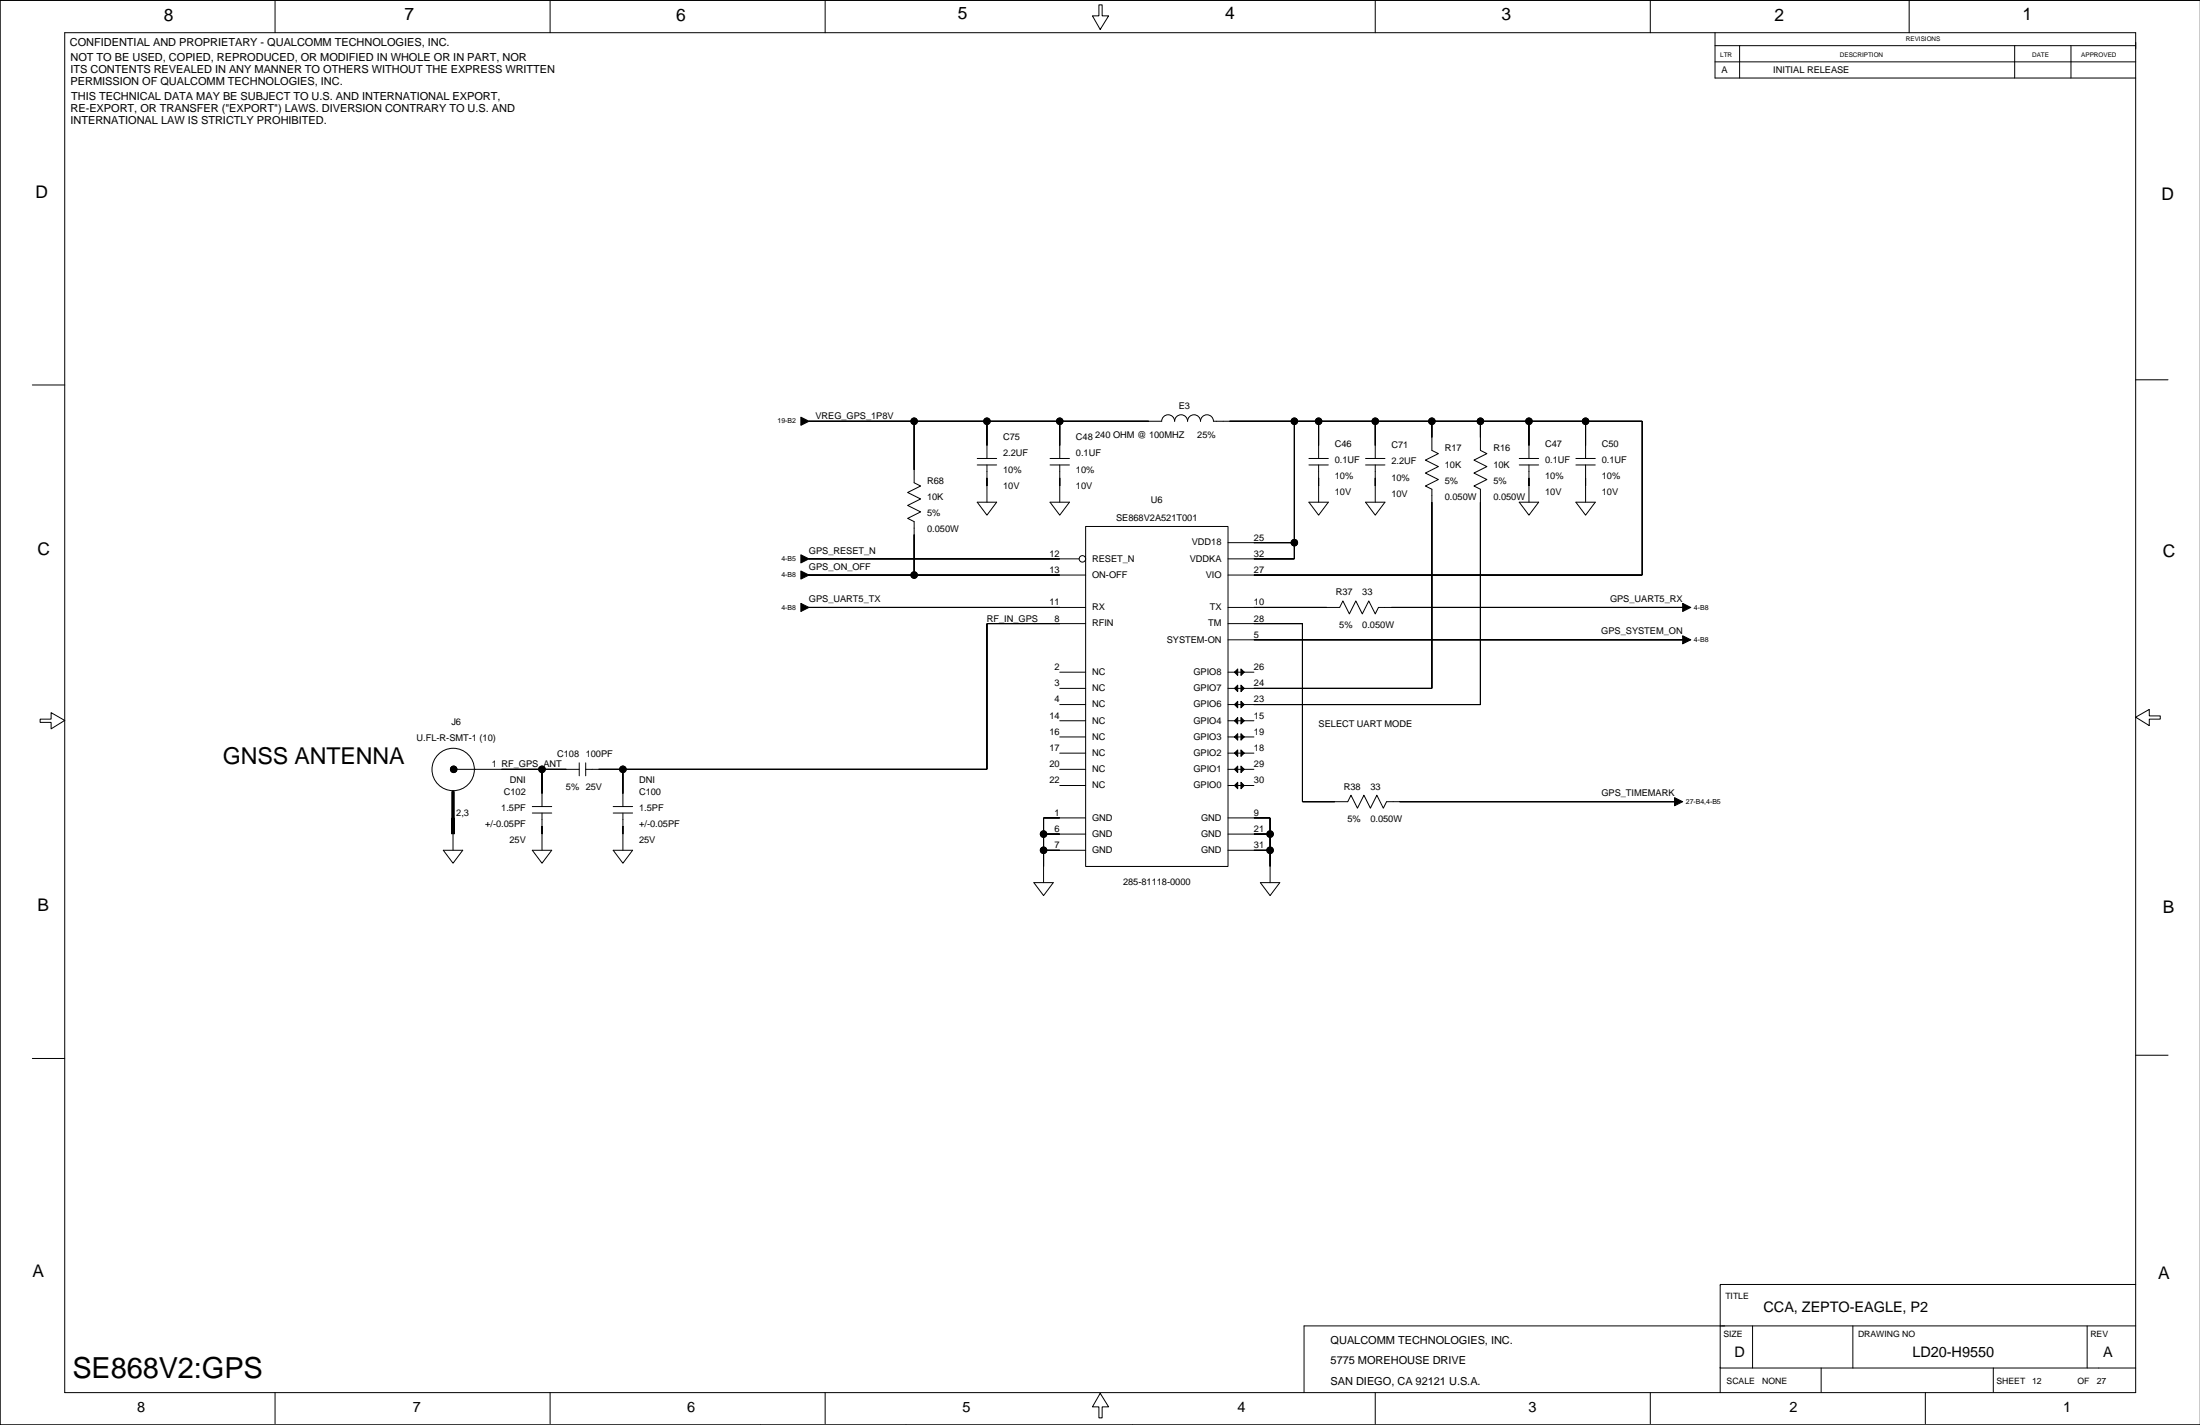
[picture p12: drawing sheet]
<svg xmlns="http://www.w3.org/2000/svg" width="863mm" height="559mm" viewBox="0 0 863 559" stroke-linecap="round" stroke-linejoin="round" font-family="sans-serif">
<g fill="none" stroke="#000" stroke-width=".39">
<path d="M25.4 12.8h812.6v533.3h-812.6zM107.9 .1v12.7M215.9 .1v12.7M323.8 .1v12.7M431.2 1.9h1.3v4.3h2.5l-3.3 5.4-3-5.4h2.5zM539.6 .1v12.7M647.6 .1v12.7M672.9 12.8v17.8h165.1M672.9 17.9h165.1M682.6 17.9v12.7M749.1 .1v12.7M790.5 17.9v12.7"/>
<path d="M812.6 17.9v12.7M672.9 24.3h165.1M12.7 151h12.7M838 148.9h12.7M317.4 165.2h.1M317.4 165.2h138.4a2.54 2.54 0 0 1 2.6-2.5 2.54 2.54 0 0 1 2.5 2.5 2.54 2.54 0 0 1 2.5-2.5 2.54 2.54 0 0 1 2.6 2.5 2.54 2.54 0 0 1 2.5-2.5 2.54 2.54 0 0 1 2.6 2.5 2.54 2.54 0 0 1 2.5-2.5 2.54 2.54 0 0 1 2.5 2.5h168.3v60.3h-162.5M358.7 165.2v24.1l2.5 1.3-5 2.5 5 2.6-5 2.5 5 2.5-5 2.6 2.5 1.3v20.9M383.5 179.8h7.6M387.3 165.2v14.6M412 179.8h7.6M415.8 165.2v14.6M507.9 165.2v54h-26"/>
<path d="M513.6 179.8h7.6M517.4 165.2v14.6M535.8 179.8h7.6M539.6 165.2v14.6M561.8 165.2v11.4l2.6 1.3-5.1 2.5 5.1 2.6-5.1 2.5 5.1 2.5-5.1 2.6 2.5 1.3v78h-79.9M580.9 165.2v11.4l2.5 1.3-5 2.5 5 2.6-5 2.5 5 2.5-5 2.6 2.5 1.3v84.4h-99M596.1 179.8h7.6M599.9 165.2v14.6M618.3 179.8h7.7M622.2 165.2v14.6M383.5 196.9h7.6l-3.8 5.1zM383.5 182.3h7.6"/>
<path d="M387.3 182.3v14.6M412 196.9h7.6l-3.8 5.1zM412 182.3h7.6M415.8 182.3v14.6M513.6 196.9h7.6l-3.8 5.1zM513.6 182.3h7.6M517.4 182.3v14.6M535.8 196.9h7.6l-3.8 5.1zM535.8 182.3h7.6M539.6 182.3v14.6M596.1 196.9h7.6l-3.8 5.1zM596.1 182.3h7.6"/>
<path d="M599.9 182.3v14.6M618.3 196.9h7.7l-3.8 5.1zM618.3 182.3h7.7M622.2 182.3v14.6M317.4 219.2h.1M317.4 219.2h106M426 206.5h55.9v133.3h-55.9zM481.9 212.8h26M317.4 225.5h.1M317.4 238.2h.1M317.4 225.5h108.6M317.4 238.2h108.6"/>
<path d="M481.9 238.2h43.8l1.2-2.5 2.6 5 2.5-5 2.5 5 2.6-5 2.5 5 1.3-2.5h119.3M660.2 238.2h.1M426 244.5h-38.7v57.2h-157.5M481.9 244.5h29.2v69.9h17.7l1.3-2.6 2.5 5.1 2.6-5.1 2.5 5.1 2.6-5.1 2.5 5.1 1.3-2.5h113M481.9 250.9h178.3M660.2 250.9h.1M415.8 276.3h10.2M415.8 263.6h10.2M415.8 269.9h10.2M481.9 263.6h10.1M15.7 282h4.4v-2.5l5.3 3-5.3 3.3v-2.5h-4.4zM227.3 299.1v5.1"/>
<path d="M229.8 299.1v5.1M415.8 289h10.2M415.8 295.3h10.2M415.8 282.6h10.2M481.9 289h10.1M481.9 295.3h10.1M481.9 282.6h10.1M838 281.2l5.3-3v2.5h4.4v1.3h-4.4v2.5zM179 301.7h48.3M208.9 318.8h7.6M208.9 316.3h7.6M212.7 301.7v14.6"/>
<path d="M212.7 318.8v14.6M240.6 318.8h7.6M240.6 316.3h7.6M244.4 301.7v14.6M244.4 318.8v14.6M415.8 301.7h10.2M415.8 308h10.2M481.9 301.7h10.1M481.9 308h10.1M657.1 314.4h.1M174 333.4h7.6l-3.8 5.1zM177.8 327.1v6.3"/>
<path d="M208.9 333.4h7.6l-3.8 5.1zM240.6 333.4h7.6l-3.8 5.1zM409.5 327.1h16.5M409.5 333.4h16.5M426 320.7h-16.5v25.4M481.9 327.1h16.5M481.9 333.4h16.5M481.9 320.7h16.5v25.4M405.7 346.1h7.6l-3.8 5.1zM494.6 346.1h7.6l-3.8 5.1zM12.7 415.1h12.7M838 413.8h12.7"/>
<path d="M687.7 519.9v16.6M727 519.9v16.6M819 519.9v16.6M838 503.7h-163v42.4M838 519.9h-326.3v26.2M675 536.5h163M714.6 536.5v9.3M782.1 536.5v9.3M107.9 546.1v12.2M215.9 546.1v12.2M298.4 558.8h.1M323.8 546.1v12.2"/>
<path d="M355.5 558.8h.1M431.7 546.4l3.3 5.3h-2.5v4.3h-1.3v-4.3h-2.5zM444.4 558.8h.1M539.6 546.1v12.2M539.6 558.8h.1M647.6 546.1v12.2M755.5 546.1v12.2M863.3 558.8h-863.3v-558.7h863.3h-863.3v558.7"/>
<circle cx="358.7" cy="165.2" r="1.27"/>
<circle cx="387.3" cy="165.2" r="1.27"/>
<circle cx="415.8" cy="165.2" r="1.27"/>
<circle cx="507.9" cy="165.2" r="1.27"/>
<circle cx="517.4" cy="165.2" r="1.27"/>
<circle cx="539.6" cy="165.2" r="1.27"/>
<circle cx="561.8" cy="165.2" r="1.27"/>
<circle cx="580.9" cy="165.2" r="1.27"/>
<circle cx="599.9" cy="165.2" r="1.27"/>
<circle cx="622.2" cy="165.2" r="1.27"/>
<circle cx="424.7" cy="219.2" r="1.27"/>
<circle cx="507.9" cy="212.8" r="1.27"/>
<circle cx="358.7" cy="225.5" r="1.27"/>
<circle cx="177.8" cy="301.7" r="8.3"/>
<circle cx="178" cy="301.7" r="1.27"/>
<circle cx="212.7" cy="301.7" r="1.27"/>
<circle cx="244.4" cy="301.7" r="1.27"/>
<circle cx="409.5" cy="327.1" r="1.27"/>
<circle cx="409.5" cy="333.4" r="1.27"/>
<circle cx="498.4" cy="333.4" r="1.27"/>
<circle cx="498.4" cy="327.1" r="1.27"/>
</g>
<g fill="#000" stroke="#000" stroke-width=".39">
<path d="M314.3 163.6l3.1 1.6-3.1 1.6z" fill-rule="evenodd"/>
<path d="M358.7 165.2v19z" fill-rule="evenodd"/>
<path d="M317.4 165.2h41.3z" fill-rule="evenodd"/>
<path d="M387.3 165.2v9.5z" fill-rule="evenodd"/>
<path d="M358.7 165.2h28.6z" fill-rule="evenodd"/>
<path d="M415.8 165.2v9.5z" fill-rule="evenodd"/>
<path d="M387.3 165.2h28.5z" fill-rule="evenodd"/>
<path d="M415.8 165.2h34.9z" fill-rule="evenodd"/>
<path d="M482.5 165.2h25.4z" fill-rule="evenodd"/>
<path d="M507.9 165.2v47.6z" fill-rule="evenodd"/>
<path d="M517.4 165.2v9.5z" fill-rule="evenodd"/>
<path d="M507.9 165.2h9.5z" fill-rule="evenodd"/>
<path d="M517.4 165.2h22.2z" fill-rule="evenodd"/>
<path d="M539.6 165.2v9.5z" fill-rule="evenodd"/>
<path d="M561.8 165.2v6.3z" fill-rule="evenodd"/>
<path d="M539.6 165.2h22.2z" fill-rule="evenodd"/>
<path d="M580.9 165.2v6.3z" fill-rule="evenodd"/>
<path d="M561.8 165.2h19.1z" fill-rule="evenodd"/>
<path d="M599.9 165.2v9.5z" fill-rule="evenodd"/>
<path d="M580.9 165.2h19z" fill-rule="evenodd"/>
<path d="M599.9 165.2h22.3z" fill-rule="evenodd"/>
<path d="M622.2 165.2v9.5z" fill-rule="evenodd"/>
<path d="M622.2 165.2h22.2z" fill-rule="evenodd"/>
<path d="M644.4 165.2v60.3z" fill-rule="evenodd"/>
<path d="M387.3 187.4v3.2z" fill-rule="evenodd"/>
<path d="M415.8 187.4v3.2z" fill-rule="evenodd"/>
<path d="M517.4 187.4v3.2z" fill-rule="evenodd"/>
<path d="M539.6 187.4v3.2z" fill-rule="evenodd"/>
<path d="M561.8 196.9v73z" fill-rule="evenodd"/>
<path d="M580.9 196.9v79.4z" fill-rule="evenodd"/>
<path d="M599.9 187.4v3.2z" fill-rule="evenodd"/>
<path d="M622.2 187.4v3.2z" fill-rule="evenodd"/>
<path d="M314.3 217.6l3.1 1.6-3.1 1.5z" fill-rule="evenodd"/>
<path d="M358.7 209.6v15.9z" fill-rule="evenodd"/>
<path d="M317.4 219.2h98.4z" fill-rule="evenodd"/>
<path d="M492 219.2h15.9z" fill-rule="evenodd"/>
<path d="M507.9 212.8v6.4z" fill-rule="evenodd"/>
<path d="M492 212.8h15.9z" fill-rule="evenodd"/>
<path d="M314.3 223.9l3.1 1.6-3.1 1.6z" fill-rule="evenodd"/>
<path d="M314.3 236.6l3.1 1.6-3.1 1.6z" fill-rule="evenodd"/>
<path d="M317.4 225.5h41.3z" fill-rule="evenodd"/>
<path d="M317.4 238.2h98.4z" fill-rule="evenodd"/>
<path d="M358.7 225.5h57.1z" fill-rule="evenodd"/>
<path d="M492 238.2h28.6z" fill-rule="evenodd"/>
<path d="M492 225.5h152.4z" fill-rule="evenodd"/>
<path d="M546 238.2h114.2z" fill-rule="evenodd"/>
<path d="M660.2 236.6l3.2 1.6-3.2 1.6z" fill-rule="evenodd"/>
<path d="M387.3 244.5v57.2z" fill-rule="evenodd"/>
<path d="M387.3 244.5h28.5z" fill-rule="evenodd"/>
<path d="M511.1 244.5v69.9z" fill-rule="evenodd"/>
<path d="M492 244.5h19.1z" fill-rule="evenodd"/>
<path d="M492 250.9h168.2z" fill-rule="evenodd"/>
<path d="M660.2 249.3l3.2 1.6-3.2 1.6z" fill-rule="evenodd"/>
<path d="M485.7 262.3v2.6l-1.3-1.3z" fill-rule="evenodd"/>
<path d="M485.7 268.7v2.5l-1.3-1.3z" fill-rule="evenodd"/>
<path d="M485.7 275v2.6l-1.3-1.3z" fill-rule="evenodd"/>
<path d="M486.9 262.3l1.3 1.3-1.3 1.3z" fill-rule="evenodd"/>
<path d="M486.9 268.7l1.3 1.2-1.3 1.3z" fill-rule="evenodd"/>
<path d="M486.9 275l1.3 1.3-1.3 1.3z" fill-rule="evenodd"/>
<path d="M492 269.9h69.8z" fill-rule="evenodd"/>
<path d="M492 276.3h88.9z" fill-rule="evenodd"/>
<path d="M485.7 287.7v2.6l-1.3-1.3z" fill-rule="evenodd"/>
<path d="M484.4 295.3l1.3-1.2v2.5z" fill-rule="evenodd"/>
<path d="M485.7 281.4v2.5l-1.3-1.3z" fill-rule="evenodd"/>
<path d="M486.9 287.7l1.3 1.3-1.3 1.3z" fill-rule="evenodd"/>
<path d="M486.9 294.1l1.3 1.2-1.3 1.3z" fill-rule="evenodd"/>
<path d="M486.9 281.4l1.3 1.2-1.3 1.3z" fill-rule="evenodd"/>
<path d="M212.7 301.7v9.5z" fill-rule="evenodd"/>
<path d="M196.8 301.7h15.9z" fill-rule="evenodd"/>
<path d="M212.7 301.7h9.5z" fill-rule="evenodd"/>
<path d="M244.4 301.7v9.5z" fill-rule="evenodd"/>
<path d="M234.9 301.7h9.5z" fill-rule="evenodd"/>
<path d="M244.4 301.7h142.9z" fill-rule="evenodd"/>
<path d="M485.7 300.4v2.6l-1.3-1.3z" fill-rule="evenodd"/>
<path d="M484.4 308l1.3-1.2v2.5z" fill-rule="evenodd"/>
<path d="M486.9 300.4l1.3 1.3-1.3 1.3z" fill-rule="evenodd"/>
<path d="M486.9 306.8l1.3 1.2-1.3 1.3z" fill-rule="evenodd"/>
<path d="M511.1 314.4h12.7z" fill-rule="evenodd"/>
<path d="M549.1 314.4h108z" fill-rule="evenodd"/>
<path d="M657.1 312.8l3.1 1.6-3.1 1.6z" fill-rule="evenodd"/>
<path d="M212.7 323.9v3.2z" fill-rule="evenodd"/>
<path d="M244.4 323.9v3.2z" fill-rule="evenodd"/>
<path d="M409.5 320.7v6.4z" fill-rule="evenodd"/>
<path d="M409.5 333.4v6.4z" fill-rule="evenodd"/>
<path d="M409.5 327.1v6.3z" fill-rule="evenodd"/>
<path d="M409.5 333.4h6.3z" fill-rule="evenodd"/>
<path d="M409.5 327.1h6.3z" fill-rule="evenodd"/>
<path d="M409.5 320.7h6.3z" fill-rule="evenodd"/>
<path d="M492 320.7h6.4z" fill-rule="evenodd"/>
<path d="M498.4 320.7v6.4z" fill-rule="evenodd"/>
<path d="M492 327.1h6.4z" fill-rule="evenodd"/>
<path d="M492 333.4h6.4z" fill-rule="evenodd"/>
<path d="M498.4 333.4v6.4z" fill-rule="evenodd"/>
<path d="M498.4 327.1v6.3z" fill-rule="evenodd"/>
<circle cx="358.7" cy="165.2" r="1.27"/>
<circle cx="387.3" cy="165.2" r="1.27"/>
<circle cx="415.8" cy="165.2" r="1.27"/>
<circle cx="507.9" cy="165.2" r="1.27"/>
<circle cx="517.4" cy="165.2" r="1.27"/>
<circle cx="539.6" cy="165.2" r="1.27"/>
<circle cx="561.8" cy="165.2" r="1.27"/>
<circle cx="580.9" cy="165.2" r="1.27"/>
<circle cx="599.9" cy="165.2" r="1.27"/>
<circle cx="622.2" cy="165.2" r="1.27"/>
<circle cx="507.9" cy="212.8" r="1.27"/>
<circle cx="358.7" cy="225.5" r="1.27"/>
<circle cx="178" cy="301.7" r="1.27"/>
<circle cx="212.7" cy="301.7" r="1.27"/>
<circle cx="244.4" cy="301.7" r="1.27"/>
<circle cx="409.5" cy="327.1" r="1.27"/>
<circle cx="409.5" cy="333.4" r="1.27"/>
<circle cx="498.4" cy="333.4" r="1.27"/>
<circle cx="498.4" cy="327.1" r="1.27"/>
</g>
<path d="M177.8 310.6v10.1" fill="none" stroke="#000" stroke-width="1.3"/>
<path d="M177.8 320.7v6.4z" fill-rule="evenodd" fill="#000" stroke="#000" stroke-width="1.3" stroke-linecap="butt"/>
<path d="M177.8 320.7v6.4" fill="none" stroke="#000" stroke-width="1.3" stroke-linecap="butt"/>
<text font-size="11.4" x="28.4" y="540.5">SE868V2:GPS</text>
<text font-size="9.1" x="87.5" y="299.6">GNSS ANTENNA</text>
<g font-size="6.8">
<text x="64.2" y="8.2">8</text>
<text x="158.7" y="8">7</text>
<text x="265.4" y="8.2">6</text>
<text x="375.8" y="7.5">5</text>
<text x="480.7" y="7.5">4</text>
<text x="589.1" y="8">3</text>
<text x="696.3" y="8.2">2</text>
<text x="793.6" y="8">1</text>
<text x="14" y="77.8">D</text>
<text x="848.2" y="78.6">D</text>
<text x="14.7" y="217.5">C</text>
<text x="848.7" y="218.2">C</text>
<text x="14.7" y="357.1">B</text>
<text x="848.7" y="357.9">B</text>
<text x="12.7" y="500.6">A</text>
<text x="846.9" y="501.4">A</text>
</g>
<g font-size="5.7">
<text x="692" y="514.3">CCA, ZEPTO-EAGLE, P2</text>
<text x="680.6" y="532.1">D</text>
<text x="750.4" y="532.1">LD20-H9550</text>
<text x="825.3" y="532.1">A</text>
<text x="53.8" y="553.7">8</text>
<text x="162" y="553.7">7</text>
<text x="269.7" y="553.7">6</text>
<text x="377.6" y="553.7">5</text>
<text x="485.5" y="553.7">4</text>
<text x="599.8" y="553.7">3</text>
<text x="702.1" y="553.7">2</text>
<text x="809.6" y="553.7">1</text>
</g>
<g font-size="4.3">
<text x="27.4" y="18">CONFIDENTIAL AND PROPRIETARY - QUALCOMM TECHNOLOGIES, INC.</text>
<text x="27.7" y="28.6">ITS CONTENTS REVEALED IN ANY MANNER TO OTHERS WITHOUT THE EXPRESS WRITTEN</text>
<text x="27.7" y="24.1">NOT TO BE USED, COPIED, REPRODUCED, OR MODIFIED IN WHOLE OR IN PART, NOR</text>
<text x="27.7" y="33.2">PERMISSION OF QUALCOMM TECHNOLOGIES, INC.</text>
<text x="27.9" y="39.3">THIS TECHNICAL DATA MAY BE SUBJECT TO U.S. AND INTERNATIONAL EXPORT,</text>
<text x="27.7" y="43.9">RE-EXPORT, OR TRANSFER (&quot;EXPORT&quot;) LAWS. DIVERSION CONTRARY TO U.S. AND</text>
<text x="27.7" y="48.4">INTERNATIONAL LAW IS STRICTLY PROHIBITED.</text>
<text x="522.1" y="526.9">QUALCOMM TECHNOLOGIES, INC.</text>
<text x="522.1" y="534.7">5775 MOREHOUSE DRIVE</text>
<text x="522.1" y="543.1">SAN DIEGO, CA 92121 U.S.A.</text>
</g>
<g font-size="3.6">
<text x="675.5" y="28.8">A</text>
<text x="695.8" y="28.8">INITIAL RELEASE</text>
<text x="462.5" y="160.5">E3</text>
<text x="320" y="164.2">VREG_GPS_1P8V</text>
<text x="393.6" y="172.6">C75</text>
<text x="422.2" y="172.6">C48</text>
<text x="429.7" y="171.9">240 OHM @ 100MHZ</text>
<text x="469.8" y="171.9">25%</text>
<text x="393.6" y="179">2.2UF</text>
<text x="422.2" y="179">0.1UF</text>
<text x="523.8" y="175.1">C46</text>
<text x="546" y="175.8">C71</text>
<text x="566.9" y="177">R17</text>
<text x="586" y="177">R16</text>
<text x="606.3" y="175.1">C47</text>
<text x="628.5" y="175.1">C50</text>
<text x="393.6" y="185.3">10%</text>
<text x="422.2" y="185.3">10%</text>
<text x="523.8" y="181.4">0.1UF</text>
<text x="546" y="182.1">2.2UF</text>
<text x="566.9" y="183.4">10K</text>
<text x="586" y="183.4">10K</text>
<text x="606.3" y="181.4">0.1UF</text>
<text x="628.5" y="181.4">0.1UF</text>
<text x="363.8" y="189.7">R68</text>
<text x="393.6" y="191.7">10V</text>
<text x="422.2" y="191.7">10V</text>
<text x="523.8" y="187.8">10%</text>
<text x="546" y="188.5">10%</text>
<text x="566.9" y="189.7">5%</text>
<text x="586" y="189.7">5%</text>
<text x="606.3" y="187.8">10%</text>
<text x="628.5" y="187.8">10%</text>
<text x="363.8" y="196">10K</text>
<text x="451.6" y="197.4">U6</text>
<text x="523.8" y="194.1">10V</text>
<text x="546" y="194.8">10V</text>
<text x="566.9" y="196">0.050W</text>
<text x="586" y="196">0.050W</text>
<text x="606.3" y="194.1">10V</text>
<text x="628.5" y="194.1">10V</text>
<text x="363.8" y="202.4">5%</text>
<text x="363.8" y="208.7">0.050W</text>
<text x="438" y="204.4">SE868V2A521T001</text>
<text x="467.7" y="213.9">VDD18</text>
<text x="492" y="212">25</text>
<text x="317.4" y="217.1">GPS_RESET_N</text>
<text x="411.8" y="218.3">12</text>
<text x="428.5" y="220.2">RESET_N</text>
<text x="466.9" y="220.2">VDDKA</text>
<text x="492" y="218.3">32</text>
<text x="317.4" y="223.4">GPS_ON_OFF</text>
<text x="411.8" y="224.7">13</text>
<text x="428.5" y="226.6">ON-OFF</text>
<text x="473.1" y="226.6">VIO</text>
<text x="492" y="224.7">27</text>
<text x="524.1" y="233.5">R37</text>
<text x="534.5" y="233.5">33</text>
<text x="317.4" y="236.1">GPS_UART5_TX</text>
<text x="411.8" y="237.4">11</text>
<text x="428.5" y="239.3">RX</text>
<text x="474.7" y="239.3">TX</text>
<text x="492" y="237.4">10</text>
<text x="631.7" y="236.1">GPS_UART5_RX</text>
<text x="387.3" y="243.7">RF_IN_GPS</text>
<text x="413.8" y="243.7">8</text>
<text x="428.5" y="245.6">RFIN</text>
<text x="474.1" y="245.6">TM</text>
<text x="492" y="243.7">28</text>
<text x="457.8" y="252">SYSTEM-ON</text>
<text x="492" y="250.1">5</text>
<text x="525.5" y="246.2">5%</text>
<text x="534.5" y="246.2">0.050W</text>
<text x="628.3" y="248.8">GPS_SYSTEM_ON</text>
<text x="413.8" y="262.8">2</text>
<text x="492" y="262.8">26</text>
<text x="413.8" y="269.1">3</text>
<text x="428.5" y="264.7">NC</text>
<text x="468.3" y="264.7">GPIO8</text>
<text x="492" y="269.1">24</text>
<text x="413.8" y="275.5">4</text>
<text x="428.5" y="271">NC</text>
<text x="468.3" y="271">GPIO7</text>
<text x="492" y="275.5">23</text>
<text x="411.8" y="281.8">14</text>
<text x="428.5" y="277.4">NC</text>
<text x="468.3" y="277.4">GPIO6</text>
<text x="492" y="281.8">15</text>
<text x="177.1" y="284.3">J6</text>
<text x="428.5" y="283.7">NC</text>
<text x="468.3" y="283.7">GPIO4</text>
<text x="517.4" y="285">SELECT UART MODE</text>
<text x="163.5" y="290.6">U.FL-R-SMT-1 (10)</text>
<text x="411.8" y="288.2">16</text>
<text x="428.5" y="290.1">NC</text>
<text x="468.3" y="290.1">GPIO3</text>
<text x="492" y="288.2">19</text>
<text x="218.6" y="297">C108</text>
<text x="229.8" y="297">100PF</text>
<text x="411.8" y="294.5">17</text>
<text x="428.5" y="296.4">NC</text>
<text x="468.3" y="296.4">GPIO2</text>
<text x="492" y="294.5">18</text>
<text x="193" y="300.9">1 RF_GPS_ANT</text>
<text x="411.8" y="300.9">20</text>
<text x="428.5" y="302.8">NC</text>
<text x="468.3" y="302.8">GPIO1</text>
<text x="492" y="300.9">29</text>
<text x="197.7" y="311.6">C102</text>
<text x="200.1" y="307.2">DNI</text>
<text x="222.1" y="309.7">5% 25V</text>
<text x="250.8" y="311.6">C100</text>
<text x="250.8" y="307.2">DNI</text>
<text x="411.8" y="307.2">22</text>
<text x="428.5" y="309.1">NC</text>
<text x="468.3" y="309.1">GPIO0</text>
<text x="492" y="307.2">30</text>
<text x="527.3" y="309.7">R38</text>
<text x="537.7" y="309.7">33</text>
<text x="196.7" y="317.9">1.5PF</text>
<text x="250.8" y="317.9">1.5PF</text>
<text x="628.4" y="312.3">GPS_TIMEMARK</text>
<text x="179" y="319.9">2,3</text>
<text x="413.8" y="319.9">1</text>
<text x="428.5" y="321.8">GND</text>
<text x="471.3" y="321.8">GND</text>
<text x="492" y="319.9">9</text>
<text x="528.7" y="322.4">5%</text>
<text x="537.7" y="322.4">0.050W</text>
<text x="190.4" y="324.3">+/-0.05PF</text>
<text x="250.8" y="324.3">+/-0.05PF</text>
<text x="413.8" y="326.2">6</text>
<text x="428.5" y="328.2">GND</text>
<text x="471.3" y="328.2">GND</text>
<text x="492" y="326.2">21</text>
<text x="199.9" y="330.6">25V</text>
<text x="250.8" y="330.6">25V</text>
<text x="413.8" y="332.6">7</text>
<text x="428.5" y="334.5">GND</text>
<text x="471.3" y="334.5">GND</text>
<text x="492" y="332.6">31</text>
<text x="440.7" y="347.2">285-81118-0000</text>
</g>
<g font-size="3.4">
<text x="677" y="509.3">TITLE</text>
<text x="676.2" y="524.3">SIZE</text>
<text x="729.1" y="524.3">DRAWING NO</text>
<text x="820.2" y="524.3">REV</text>
<text x="677.5" y="542.6">SCALE</text>
<text x="691.4" y="542.6">NONE</text>
<text x="783.4" y="542.8">SHEET</text>
<text x="797.4" y="542.8">12</text>
<text x="815.2" y="542.8">OF</text>
<text x="822.8" y="542.8">27</text>
</g>
<g font-size="2.7">
<text x="305.1" y="166">19-B2</text>
<text x="306.6" y="220">4-B5</text>
<text x="306.6" y="226.3">4-B8</text>
<text x="306.6" y="239">4-B8</text>
<text x="664.7" y="239">4-B8</text>
<text x="664.7" y="251.7">4-B8</text>
<text x="661.5" y="315.2">27-B4,4-B5</text>
</g>
<g font-size="2.5">
<text x="747.9" y="16.1">REVISIONS</text>
<text x="675" y="22.2">LTR</text>
<text x="722" y="22.2">DESCRIPTION</text>
<text x="797.4" y="22.2">DATE</text>
<text x="816.7" y="22.2">APPROVED</text>
</g>
</svg>
